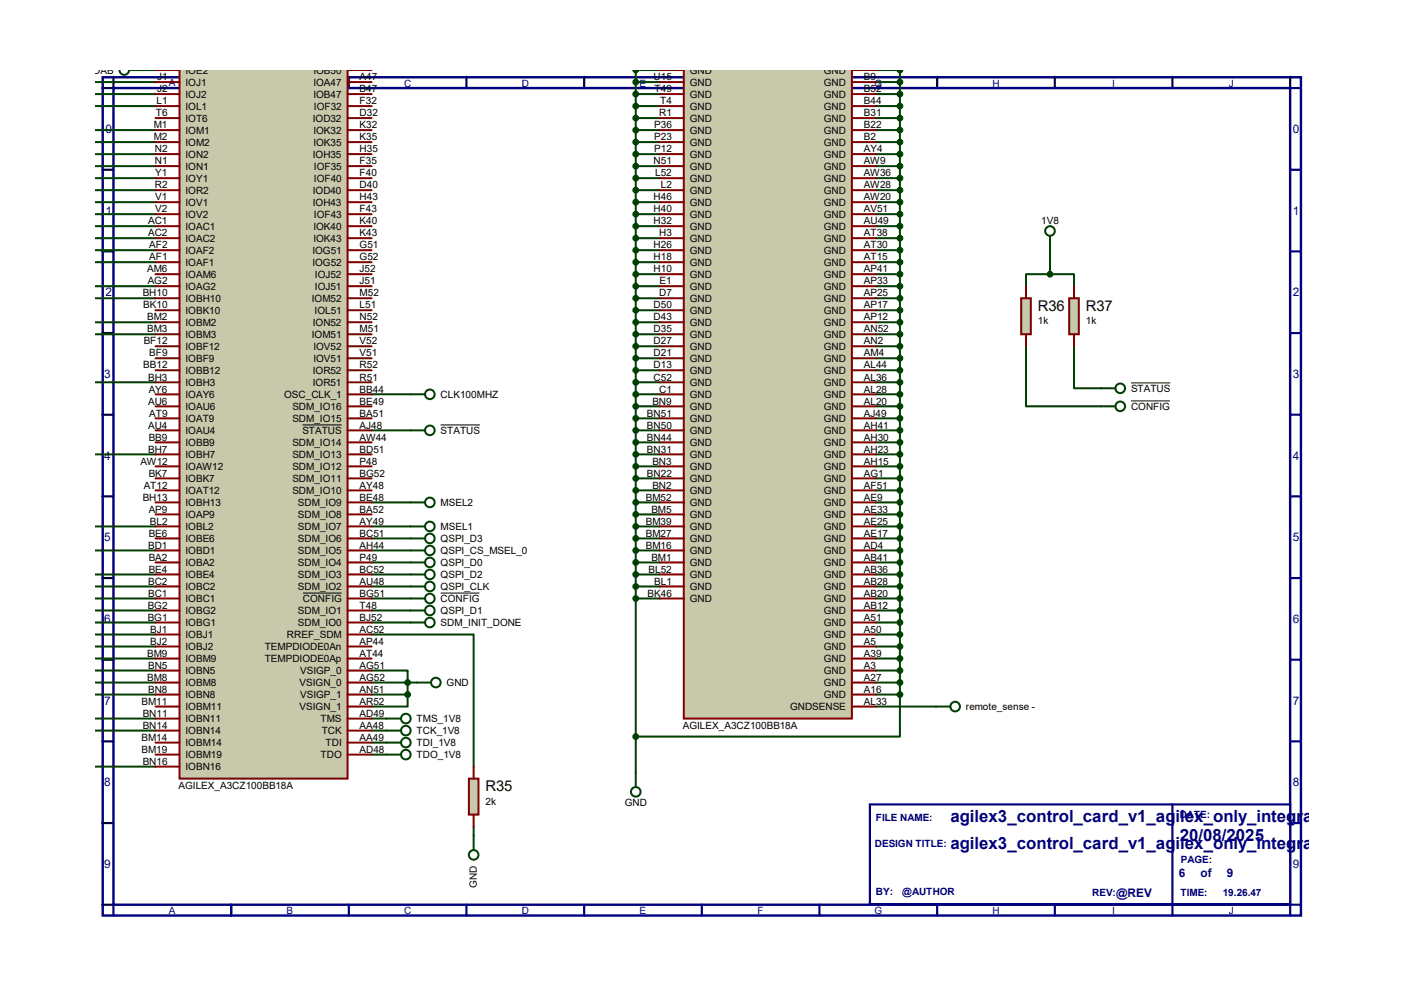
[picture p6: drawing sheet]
<svg xmlns="http://www.w3.org/2000/svg" width="297mm" height="210mm" viewBox="0 0 297 210" stroke-linecap="round" stroke-linejoin="round" font-family="sans-serif">
<path d="M21.7 16.3h253.5v177.3h-253.5zM24 18.6h248.9v172.7h-248.9z" fill="none" stroke="#000080" stroke-width=".51"/>
<g fill="none" stroke="#000080" stroke-width=".47">
<path d="M24 16.3v2.3h-2.3M48.9 16.3v2.3M73.8 16.3v2.3M98.7 16.3v2.3M123.6 16.3v2.3M148.5 16.3v2.3M173.4 16.3v2.3M198.2 16.3v2.3M223.1 16.3v2.3M248 16.3v2.3M272.9 16.3v2.3h2.3M21.7 35.9h2.3"/>
<path d="M272.9 35.9h2.3M21.7 53.2h2.3M272.9 53.2h2.3M21.7 70.4h2.3M272.9 70.4h2.3M21.7 87.7h2.3M272.9 87.7h2.3M21.7 105h2.3M272.9 105h2.3M21.7 122.3h2.3M21.7 139.5h2.3M272.9 122.3h2.3"/>
<path d="M272.9 139.5h2.3M21.7 156.8h2.3M272.9 156.8h2.3M21.7 174.1h2.3M272.9 174.1h2.3M21.7 191.3h2.3v2.3M48.9 191.3v2.3M73.8 191.3v2.3M98.7 191.3v2.3M123.6 191.3v2.3M148.5 191.3v2.3M173.4 191.3v2.3"/>
<path d="M198.2 191.3v2.3M223.1 191.3v2.3M248 191.3v2.3M275.2 191.3h-2.3v2.3"/>
</g>
<g fill="none" stroke="#000" stroke-width=".21">
<path d="M21.5 18.6h2.3M24 16.1v2.3M48.9 16.1v2.3M73.8 16.1v2.3M98.7 16.1v2.3M123.6 16.1v2.3M148.5 16.1v2.3M173.4 16.1v2.3M198.2 16.1l.1 2.3M223.1 16.1l.1 2.3M248 16.1l.1 2.3M272.9 16.1l.1 2.3"/>
<path d="M21.5 35.9h2.3M21.5 53.2h2.3M21.5 70.4h2.3M21.5 87.7h2.3M21.5 105h2.3M21.5 122.3h2.3M21.5 139.5h2.3M21.5 156.8h2.3M21.5 174.1h2.3M21.5 191.3h2.3"/>
</g>
<path d="M184 170.1h88.9v21.1h-88.9z" fill="#fff" stroke="#000080" stroke-width=".47"/>
<path d="M248 170.1v21.1" fill="none" stroke="#000080" stroke-width=".47"/>
<g fill="none" stroke="#004000" stroke-width=".42">
<path d="M20.1 19.9h12.8M20.1 17.4h12.8M30.4 14.8h2.5M134.5 19.9h5.1M134.5 17.4h5.1M134.5 14.8h5.1M134.5 14.8v148.6M185.3 19.9h5.1M185.3 17.4h5.1M185.3 14.8h5.1M190.4 14.8v132.1M20.1 37.7h12.8"/>
<path d="M20.1 35.1h12.8M20.1 32.6h12.8M20.1 30.1h12.8M20.1 27.5h12.8M20.1 22.4h12.8M134.5 37.7h5.1M134.5 35.1h5.1M134.5 32.6h5.1M134.5 30.1h5.1M134.5 27.5h5.1M134.5 25h5.1M134.5 22.4h5.1"/>
<path d="M185.3 37.7h5.1M185.3 35.1h5.1M185.3 32.6h5.1M185.3 30.1h5.1M185.3 27.5h5.1M185.3 25h5.1M185.3 22.4h5.1M20.1 55.5h12.8M20.1 52.9h12.8M20.1 50.4h12.8M20.1 47.8h12.8M20.1 45.3h12.8"/>
<path d="M20.1 42.8h12.8M20.1 40.2h12.8M134.5 58h5.1M134.5 55.5h5.1M134.5 52.9h5.1M134.5 50.4h5.1M134.5 47.8h5.1M134.5 45.3h5.1M134.5 42.8h5.1M134.5 40.2h5.1M185.3 58h5.1M185.3 55.5h5.1"/>
<path d="M185.3 52.9h5.1M185.3 50.4h5.1M185.3 47.8h5.1M185.3 45.3h5.1M185.3 42.8h5.1M185.3 40.2h5.1M222.1 58h-5.1v2.5M222.1 58h5.1v2.5M222.1 52.9v5.1M20.1 70.7h12.8M20.1 68.2h12.8M20.1 63.1h12.8"/>
<path d="M20.1 60.5h12.8M134.5 78.3h5.1M134.5 75.8h5.1M134.5 73.2h5.1M134.5 70.7h5.1M134.5 68.2h5.1M134.5 65.6h5.1M134.5 63.1h5.1M134.5 60.5h5.1M185.3 78.3h5.1M185.3 75.8h5.1M185.3 73.2h5.1"/>
<path d="M185.3 70.7h5.1M185.3 68.2h5.1M185.3 65.6h5.1M185.3 63.1h5.1M185.3 60.5h5.1M217 73.2v12.7h15.9M227.2 73.2v8.9h5.7M20.1 96.1h12.8M20.1 80.9h12.8M78.6 91h8.3M78.6 83.4h8.3M134.5 98.6h5.1"/>
<path d="M134.5 96.1h5.1M134.5 93.6h5.1M134.5 91h5.1M134.5 88.5h5.1M134.5 85.9h5.1M134.5 83.4h5.1M134.5 80.9h5.1M185.3 98.6h5.1M185.3 96.1h5.1M185.3 93.6h5.1M185.3 91h5.1M185.3 88.5h5.1"/>
<path d="M185.3 85.9h5.1M185.3 83.4h5.1M185.3 80.9h5.1M20.1 116.4h12.8M20.1 111.3h12.8M78.6 119h8.3M78.6 116.4h8.3M78.6 113.9h8.3M78.6 111.3h8.3M78.6 106.3h8.3M134.5 119h5.1M134.5 116.4h5.1"/>
<path d="M134.5 113.9h5.1M134.5 111.3h5.1M134.5 108.8h5.1M134.5 106.3h5.1M134.5 103.7h5.1M134.5 101.2h5.1M185.3 119h5.1M185.3 116.4h5.1M185.3 113.9h5.1M185.3 111.3h5.1M185.3 108.8h5.1M185.3 106.3h5.1"/>
<path d="M185.3 103.7h5.1M185.3 101.2h5.1M20.1 139.3h12.8M20.1 136.7h12.8M20.1 134.2h12.8M20.1 131.7h12.8M20.1 129.1h12.8M20.1 126.6h12.8M20.1 124h12.8M20.1 121.5h12.8M78.6 134.2h21.6v27.9M78.6 131.7h8.3"/>
<path d="M78.6 129.1h8.3M78.6 126.6h8.3M78.6 124h8.3M78.6 121.5h8.3M134.5 126.6h5.1M134.5 124h5.1M134.5 121.5h5.1M185.3 139.3h5.1M185.3 136.7h5.1M185.3 134.2h5.1M185.3 131.7h5.1M185.3 129.1h5.1"/>
<path d="M185.3 126.6h5.1M185.3 124h5.1M185.3 121.5h5.1M20.1 152h12.8M20.1 154.5h12.8M20.1 144.4h12.8M20.1 141.8h12.8M20.1 146.9h12.8M78.6 141.8h7.6v5.1M78.6 152h6.2M78.6 154.5h6.2M78.6 157.1h6.2"/>
<path d="M78.6 159.6h6.2M78.6 144.4h9.5M78.6 146.9h7.6M86.2 146.9v2.5h-7.6M185.3 149.4h12.7M185.3 144.4h5.1M185.3 141.8h5.1M185.3 146.9h5.1M190.4 146.9v8.9h-55.9M20.1 162.1h12.8M100.2 174.8v1.9"/>
<circle cx="85.9" cy="154.5" r="1.02"/>
<circle cx="85.9" cy="152" r="1.02"/>
<circle cx="85.9" cy="157.1" r="1.02"/>
<circle cx="85.9" cy="159.6" r="1.02"/>
</g>
<path d="M38 14.8h35.5v149.9h-35.5z" fill="#c8c8aa" stroke="#800000" stroke-width=".42"/>
<g fill="none" stroke="#800000" stroke-width=".42">
<path d="M32.9 14.8h5.1M32.9 17.4h5.1M32.9 19.9h5.1M73.5 14.8h5.1M73.5 17.4h5.1M73.5 19.9h5.1M32.9 22.4h5.1M32.9 25h5.1M32.9 27.5h5.1M32.9 30.1h5.1M32.9 32.6h5.1M32.9 35.1h5.1"/>
<path d="M32.9 37.7h5.1M73.5 22.4h5.1M73.5 25h5.1M73.5 27.5h5.1M73.5 30.1h5.1M73.5 32.6h5.1M73.5 35.1h5.1M73.5 37.7h5.1M32.9 40.2h5.1M32.9 42.8h5.1M32.9 45.3h5.1M32.9 47.8h5.1"/>
<path d="M32.9 50.4h5.1M32.9 52.9h5.1M32.9 55.5h5.1M32.9 58h5.1M73.5 40.2h5.1M73.5 42.8h5.1M73.5 45.3h5.1M73.5 47.8h5.1M73.5 50.4h5.1M73.5 52.9h5.1M73.5 55.5h5.1M73.5 58h5.1"/>
<path d="M32.9 60.5h5.1M32.9 63.1h5.1M32.9 65.6h5.1M32.9 68.2h5.1M32.9 70.7h5.1M32.9 73.2h5.1M32.9 75.8h5.1M32.9 78.3h5.1M73.5 60.5h5.1M73.5 63.1h5.1M73.5 65.6h5.1M73.5 68.2h5.1"/>
<path d="M73.5 70.7h5.1M73.5 73.2h5.1M73.5 75.8h5.1M73.5 78.3h5.1M32.9 80.9h5.1M32.9 83.4h5.1M32.9 85.9h5.1M32.9 88.5h5.1M32.9 91h5.1M32.9 93.6h5.1M32.9 96.1h5.1M32.9 98.6h5.1"/>
<path d="M73.5 80.9h5.1M73.5 83.4h5.1M73.5 85.9h5.1M73.5 88.5h5.1M73.5 91h5.1M73.5 93.6h5.1M73.5 96.1h5.1M73.5 98.6h5.1M32.9 101.2h5.1M32.9 103.7h5.1M32.9 106.3h5.1M32.9 108.8h5.1"/>
<path d="M32.9 111.3h5.1M32.9 113.9h5.1M32.9 116.4h5.1M32.9 119h5.1M73.5 101.2h5.1M73.5 103.7h5.1M73.5 106.3h5.1M73.5 108.8h5.1M73.5 111.3h5.1M73.5 113.9h5.1M73.5 116.4h5.1M73.5 119h5.1"/>
<path d="M32.9 121.5h5.1M32.9 124h5.1M32.9 126.6h5.1M32.9 129.1h5.1M32.9 131.7h5.1M32.9 134.2h5.1M32.9 136.7h5.1M32.9 139.3h5.1M73.5 121.5h5.1M73.5 124h5.1M73.5 126.6h5.1M73.5 129.1h5.1"/>
<path d="M73.5 131.7h5.1M73.5 134.2h5.1M73.5 136.7h5.1M73.5 139.3h5.1M32.9 141.8h5.1M32.9 144.4h5.1M32.9 146.9h5.1M32.9 149.4h5.1M32.9 152h5.1M32.9 154.5h5.1M32.9 157.1h5.1M32.9 159.6h5.1"/>
<path d="M73.5 141.8h5.1M73.5 144.4h5.1M73.5 146.9h5.1M73.5 149.4h5.1M73.5 152h5.1M73.5 154.5h5.1M73.5 157.1h5.1M73.5 159.6h5.1M32.9 162.1h5.1"/>
</g>
<path d="M64 89.9h8.3M64.1 125.4h8.2" fill="none" stroke="#000" stroke-width=".21"/>
<path d="M144.7 14.8h35.5v137.2h-35.5z" fill="#c8c8aa" stroke="#800000" stroke-width=".42"/>
<g fill="none" stroke="#800000" stroke-width=".42">
<path d="M139.6 14.8h5.1M139.6 17.4h5.1M139.6 19.9h5.1M180.2 14.8h5.1M180.2 17.4h5.1M180.2 19.9h5.1M139.6 22.4h5.1M139.6 25h5.1M139.6 27.5h5.1M139.6 30.1h5.1M139.6 32.6h5.1M139.6 35.1h5.1"/>
<path d="M139.6 37.7h5.1M180.2 22.4h5.1M180.2 25h5.1M180.2 27.5h5.1M180.2 30.1h5.1M180.2 32.6h5.1M180.2 35.1h5.1M180.2 37.7h5.1M139.6 40.2h5.1M139.6 42.8h5.1M139.6 45.3h5.1M139.6 47.8h5.1"/>
<path d="M139.6 50.4h5.1M139.6 52.9h5.1M139.6 55.5h5.1M139.6 58h5.1M180.2 40.2h5.1M180.2 42.8h5.1M180.2 45.3h5.1M180.2 47.8h5.1M180.2 50.4h5.1M180.2 52.9h5.1M180.2 55.5h5.1M180.2 58h5.1"/>
<path d="M139.6 60.5h5.1M139.6 63.1h5.1M139.6 65.6h5.1M139.6 68.2h5.1M139.6 70.7h5.1M139.6 73.2h5.1M139.6 75.8h5.1M139.6 78.3h5.1M180.2 60.5h5.1M180.2 63.1h5.1M180.2 65.6h5.1M180.2 68.2h5.1"/>
<path d="M180.2 70.7h5.1M180.2 73.2h5.1M180.2 75.8h5.1M180.2 78.3h5.1M139.6 80.9h5.1M139.6 83.4h5.1M139.6 85.9h5.1M139.6 88.5h5.1M139.6 91h5.1M139.6 93.6h5.1M139.6 96.1h5.1M139.6 98.6h5.1"/>
<path d="M180.2 80.9h5.1M180.2 83.4h5.1M180.2 85.9h5.1M180.2 88.5h5.1M180.2 91h5.1M180.2 93.6h5.1M180.2 96.1h5.1M180.2 98.6h5.1M139.6 101.2h5.1M139.6 103.7h5.1M139.6 106.3h5.1M139.6 108.8h5.1"/>
<path d="M139.6 111.3h5.1M139.6 113.9h5.1M139.6 116.4h5.1M139.6 119h5.1M180.2 101.2h5.1M180.2 103.7h5.1M180.2 106.3h5.1M180.2 108.8h5.1M180.2 111.3h5.1M180.2 113.9h5.1M180.2 116.4h5.1M180.2 119h5.1"/>
<path d="M139.6 121.5h5.1M139.6 124h5.1M139.6 126.6h5.1M180.2 121.5h5.1M180.2 124h5.1M180.2 126.6h5.1M180.2 129.1h5.1M180.2 131.7h5.1M180.2 134.2h5.1M180.2 136.7h5.1M180.2 139.3h5.1M180.2 141.8h5.1"/>
<path d="M180.2 144.4h5.1M180.2 146.9h5.1M180.2 149.4h5.1"/>
</g>
<g fill="none" stroke="#004000" stroke-width=".42">
<path d="M88.1 144.4h3.1M198 149.4h3M134.5 163.4v3.1"/>
<circle cx="92.2" cy="144.4" r="1.02"/>
<circle cx="202.1" cy="149.4" r="1.02"/>
<circle cx="134.5" cy="167.5" r="1.02"/>
</g>
<g fill="#004000" stroke="#004000" stroke-width=".42">
<path d="M189.9 14.8h1a.51 .51 0 0 1-.5 .5 .51 .51 0 0 1-.5-.5z"/>
<path d="M134 14.8h1a.51 .51 0 0 1-.5 .5 .51 .51 0 0 1-.5-.5z"/>
<circle cx="190.4" cy="144.4" r=".51"/>
<circle cx="190.4" cy="141.8" r=".51"/>
<circle cx="190.4" cy="139.3" r=".51"/>
<circle cx="190.4" cy="136.7" r=".51"/>
<circle cx="190.4" cy="134.2" r=".51"/>
<circle cx="190.4" cy="131.7" r=".51"/>
<circle cx="190.4" cy="129.1" r=".51"/>
<circle cx="190.4" cy="126.6" r=".51"/>
<circle cx="190.4" cy="124" r=".51"/>
<circle cx="190.4" cy="121.5" r=".51"/>
<circle cx="190.4" cy="119" r=".51"/>
<circle cx="190.4" cy="116.4" r=".51"/>
<circle cx="190.4" cy="113.9" r=".51"/>
<circle cx="190.4" cy="111.3" r=".51"/>
<circle cx="190.4" cy="108.8" r=".51"/>
<circle cx="190.4" cy="106.3" r=".51"/>
<circle cx="190.4" cy="103.7" r=".51"/>
<circle cx="190.4" cy="101.2" r=".51"/>
<circle cx="190.4" cy="98.6" r=".51"/>
<circle cx="190.4" cy="96.1" r=".51"/>
<circle cx="190.4" cy="93.6" r=".51"/>
<circle cx="190.4" cy="91" r=".51"/>
<circle cx="190.4" cy="88.5" r=".51"/>
<circle cx="190.4" cy="85.9" r=".51"/>
<circle cx="190.4" cy="83.4" r=".51"/>
<circle cx="190.4" cy="80.9" r=".51"/>
<circle cx="190.4" cy="78.3" r=".51"/>
<circle cx="190.4" cy="75.8" r=".51"/>
<circle cx="190.4" cy="73.2" r=".51"/>
<circle cx="190.4" cy="70.7" r=".51"/>
<circle cx="190.4" cy="68.2" r=".51"/>
<circle cx="190.4" cy="65.6" r=".51"/>
<circle cx="190.4" cy="63.1" r=".51"/>
<circle cx="190.4" cy="60.5" r=".51"/>
<circle cx="190.4" cy="58" r=".51"/>
<circle cx="190.4" cy="55.5" r=".51"/>
<circle cx="190.4" cy="52.9" r=".51"/>
<circle cx="190.4" cy="50.4" r=".51"/>
<circle cx="190.4" cy="47.8" r=".51"/>
<circle cx="190.4" cy="45.3" r=".51"/>
<circle cx="190.4" cy="42.8" r=".51"/>
<circle cx="190.4" cy="40.2" r=".51"/>
<circle cx="190.4" cy="37.7" r=".51"/>
<circle cx="190.4" cy="35.1" r=".51"/>
<circle cx="190.4" cy="32.6" r=".51"/>
<circle cx="190.4" cy="30.1" r=".51"/>
<circle cx="190.4" cy="27.5" r=".51"/>
<circle cx="190.4" cy="25" r=".51"/>
<circle cx="190.4" cy="22.4" r=".51"/>
<circle cx="190.4" cy="19.9" r=".51"/>
<circle cx="190.4" cy="17.4" r=".51"/>
<circle cx="134.5" cy="124" r=".51"/>
<circle cx="134.5" cy="121.5" r=".51"/>
<circle cx="134.5" cy="119" r=".51"/>
<circle cx="134.5" cy="116.4" r=".51"/>
<circle cx="134.5" cy="113.9" r=".51"/>
<circle cx="134.5" cy="111.3" r=".51"/>
<circle cx="134.5" cy="108.8" r=".51"/>
<circle cx="134.5" cy="106.3" r=".51"/>
<circle cx="134.5" cy="103.7" r=".51"/>
<circle cx="134.5" cy="101.2" r=".51"/>
<circle cx="134.5" cy="98.6" r=".51"/>
<circle cx="134.5" cy="96.1" r=".51"/>
<circle cx="134.5" cy="93.6" r=".51"/>
<circle cx="134.5" cy="91" r=".51"/>
<circle cx="134.5" cy="88.5" r=".51"/>
<circle cx="134.5" cy="85.9" r=".51"/>
<circle cx="134.5" cy="83.4" r=".51"/>
<circle cx="134.5" cy="80.9" r=".51"/>
<circle cx="134.5" cy="78.3" r=".51"/>
<circle cx="134.5" cy="75.8" r=".51"/>
<circle cx="134.5" cy="73.2" r=".51"/>
<circle cx="134.5" cy="70.7" r=".51"/>
<circle cx="134.5" cy="68.2" r=".51"/>
<circle cx="134.5" cy="65.6" r=".51"/>
<circle cx="134.5" cy="63.1" r=".51"/>
<circle cx="134.5" cy="60.5" r=".51"/>
<circle cx="134.5" cy="58" r=".51"/>
<circle cx="134.5" cy="55.5" r=".51"/>
<circle cx="134.5" cy="52.9" r=".51"/>
<circle cx="134.5" cy="50.4" r=".51"/>
<circle cx="134.5" cy="47.8" r=".51"/>
<circle cx="134.5" cy="45.3" r=".51"/>
<circle cx="134.5" cy="42.8" r=".51"/>
<circle cx="134.5" cy="40.2" r=".51"/>
<circle cx="134.5" cy="37.7" r=".51"/>
<circle cx="134.5" cy="35.1" r=".51"/>
<circle cx="134.5" cy="32.6" r=".51"/>
<circle cx="134.5" cy="30.1" r=".51"/>
<circle cx="134.5" cy="27.5" r=".51"/>
<circle cx="134.5" cy="25" r=".51"/>
<circle cx="134.5" cy="22.4" r=".51"/>
<circle cx="134.5" cy="19.9" r=".51"/>
<circle cx="134.5" cy="17.4" r=".51"/>
<circle cx="134.5" cy="126.6" r=".51"/>
<circle cx="190.4" cy="146.9" r=".51"/>
<circle cx="134.5" cy="155.8" r=".51"/>
<circle cx="86.2" cy="146.9" r=".51"/>
<circle cx="86.2" cy="144.4" r=".51"/>
</g>
<path d="M99.2 164.7h2v7.6h-2z" fill="#c8c8aa" stroke="#800000" stroke-width=".42"/>
<path d="M100.2 162.1v2.6M100.2 172.3v2.5" fill="none" stroke="#800000" stroke-width=".42"/>
<g fill="none" stroke="#004000" stroke-width=".42">
<path d="M86.9 83.4h3M86.9 91h3M232.9 82.1h3.1M232.9 85.9h3.1M86.9 119h3M86.9 116.4h3M86.9 113.9h3M86.9 111.3h3M86.9 106.3h3M86.9 131.7h3M86.9 129.1h3M86.9 124h3"/>
<path d="M86.9 121.5h3M86.9 126.6h3M100.2 176.7v3.1"/>
<circle cx="90.9" cy="83.4" r="1.02"/>
<circle cx="90.9" cy="91" r="1.02"/>
<circle cx="237" cy="85.9" r="1.02"/>
<circle cx="237" cy="82.1" r="1.02"/>
<circle cx="90.9" cy="111.3" r="1.02"/>
<circle cx="90.9" cy="119" r="1.02"/>
<circle cx="90.9" cy="116.4" r="1.02"/>
<circle cx="90.9" cy="113.9" r="1.02"/>
<circle cx="90.9" cy="106.3" r="1.02"/>
<circle cx="90.9" cy="121.5" r="1.02"/>
<circle cx="90.9" cy="131.7" r="1.02"/>
<circle cx="90.9" cy="126.6" r="1.02"/>
<circle cx="90.9" cy="129.1" r="1.02"/>
<circle cx="90.9" cy="124" r="1.02"/>
<circle cx="100.2" cy="180.8" r="1.02"/>
</g>
<path d="M93.2 89.9h8.3M239.3 81h8.3M239.3 84.8h8.2M93.2 125.4h8.2" fill="none" stroke="#000" stroke-width=".21"/>
<path d="M216 63.1h2.1v7.6h-2.1z" fill="#c8c8aa" stroke="#800000" stroke-width=".42"/>
<path d="M217 60.5v2.6M217 70.7v2.5" fill="none" stroke="#800000" stroke-width=".42"/>
<path d="M226.2 63.1h2v7.6h-2z" fill="#c8c8aa" stroke="#800000" stroke-width=".42"/>
<path d="M227.2 60.5v2.6M227.2 70.7v2.5" fill="none" stroke="#800000" stroke-width=".42"/>
<g fill="none" stroke="#004000" stroke-width=".42">
<path d="M25.3 14.8a1.01 1.01 0 0 0 1 1 1.01 1.01 0 0 0 1-1M27.3 14.8h.1M27.3 14.8h3.1M222.1 49.9v3"/>
<circle cx="222.1" cy="48.9" r="1.02"/>
</g>
<circle cx="222.1" cy="58" r=".51" fill="#004000" stroke="#004000" stroke-width=".42"/>
<g font-size="3.6" fill="#000080">
<text x="201" y="173.8">agilex3_control_card_v1_agilex_only_integrated_magneti</text>
<text x="201" y="179.6">agilex3_control_card_v1_agilex_only_integrated_magneti</text>
<text x="249.6" y="177.8">20/08/2025</text>
</g>
<g font-size="3.1">
<text x="219.5" y="65.7">R36</text>
<text x="229.7" y="65.7">R37</text>
<text x="102.7" y="167.3">R35</text>
</g>
<g font-size="2.5" fill="#000080">
<text x="22.3" y="28.2">0</text>
<text x="273.5" y="28.2">0</text>
<text x="22.3" y="45.4">1</text>
<text x="273.5" y="45.4">1</text>
<text x="22.3" y="62.7">2</text>
<text x="273.5" y="62.7">2</text>
<text x="22.1" y="80">3</text>
<text x="273.5" y="80">3</text>
<text x="22.1" y="97.2">4</text>
<text x="273.5" y="97.2">4</text>
<text x="22.1" y="114.5">5</text>
<text x="273.5" y="114.5">5</text>
<text x="22.1" y="131.8">6</text>
<text x="273.5" y="131.8">6</text>
<text x="22.1" y="149.1">7</text>
<text x="273.5" y="149.1">7</text>
<text x="22.1" y="166.3">8</text>
<text x="273.5" y="166.3">8</text>
<text x="22.1" y="183.6">9</text>
<text x="249.4" y="185.5">6</text>
<text x="254" y="185.5">of</text>
<text x="259.5" y="185.5">9</text>
<text x="273.5" y="183.6">9</text>
<text x="236.1" y="189.6">@REV</text>
</g>
<g font-size="2.1">
<text x="11.5" y="15.6">ADCLK_DAB</text>
<text x="33.2" y="17">J1</text>
<text x="39.2" y="15.6">IOE2</text>
<text x="66.3" y="15.6">IOB50</text>
<text x="76.1" y="17">A47</text>
<text x="138.3" y="17">U15</text>
<text x="145.9" y="15.6">GND</text>
<text x="174.3" y="15.6">GND</text>
<text x="182.8" y="17">B9</text>
<text x="33.1" y="22.1">L1</text>
<text x="33.2" y="19.5">J2</text>
<text x="39.2" y="18.1">IOJ1</text>
<text x="39.2" y="20.7">IOJ2</text>
<text x="39.2" y="23.2">IOL1</text>
<text x="66.3" y="18.1">IOA47</text>
<text x="66.3" y="20.7">IOB47</text>
<text x="66.4" y="23.2">IOF32</text>
<text x="76.1" y="19.5">B47</text>
<text x="76.1" y="22.1">F32</text>
<text x="138.5" y="19.5">T49</text>
<text x="139.7" y="22.1">T4</text>
<text x="145.9" y="18.1">GND</text>
<text x="145.9" y="20.7">GND</text>
<text x="145.9" y="23.2">GND</text>
<text x="174.3" y="18.1">GND</text>
<text x="174.3" y="20.7">GND</text>
<text x="174.3" y="23.2">GND</text>
<text x="182.8" y="19.5">B52</text>
<text x="182.8" y="22.1">B44</text>
<text x="32.5" y="27.1">M1</text>
<text x="32.5" y="29.7">M2</text>
<text x="33" y="24.6">T6</text>
<text x="39.2" y="25.7">IOT6</text>
<text x="39.2" y="28.3">IOM1</text>
<text x="66.2" y="25.7">IOD32</text>
<text x="66.3" y="28.3">IOK32</text>
<text x="76.1" y="24.6">D32</text>
<text x="76.1" y="27.1">K32</text>
<text x="76.1" y="29.7">K35</text>
<text x="138.4" y="27.1">P36</text>
<text x="138.4" y="29.7">P23</text>
<text x="139.4" y="24.6">R1</text>
<text x="145.9" y="25.7">GND</text>
<text x="145.9" y="28.3">GND</text>
<text x="174.3" y="25.7">GND</text>
<text x="174.3" y="28.3">GND</text>
<text x="182.8" y="24.6">B31</text>
<text x="182.8" y="27.1">B22</text>
<text x="182.8" y="29.7">B2</text>
<text x="32.8" y="32.2">N2</text>
<text x="32.8" y="34.8">N1</text>
<text x="39.2" y="30.8">IOM2</text>
<text x="39.2" y="33.4">ION2</text>
<text x="39.2" y="35.9">ION1</text>
<text x="66.2" y="33.4">IOH35</text>
<text x="66.3" y="30.8">IOK35</text>
<text x="66.4" y="35.9">IOF35</text>
<text x="76.1" y="32.2">H35</text>
<text x="76.1" y="34.8">F35</text>
<text x="138.3" y="34.8">N51</text>
<text x="138.4" y="32.2">P12</text>
<text x="145.9" y="30.8">GND</text>
<text x="145.9" y="33.4">GND</text>
<text x="145.9" y="35.9">GND</text>
<text x="174.3" y="30.8">GND</text>
<text x="174.3" y="33.4">GND</text>
<text x="174.3" y="35.9">GND</text>
<text x="182.8" y="32.2">AY4</text>
<text x="182.8" y="34.8">AW9</text>
<text x="32.8" y="39.8">R2</text>
<text x="32.9" y="37.3">Y1</text>
<text x="39.2" y="38.4">IOY1</text>
<text x="39.2" y="41">IOR2</text>
<text x="66.2" y="41">IOD40</text>
<text x="66.4" y="38.4">IOF40</text>
<text x="76.1" y="37.3">F40</text>
<text x="76.1" y="39.8">D40</text>
<text x="138.6" y="37.3">L52</text>
<text x="139.8" y="39.8">L2</text>
<text x="145.9" y="41">GND</text>
<text x="145.9" y="38.4">GND</text>
<text x="174.3" y="38.4">GND</text>
<text x="174.3" y="41">GND</text>
<text x="182.8" y="37.3">AW36</text>
<text x="182.8" y="39.8">AW28</text>
<text x="31.3" y="47.5">AC1</text>
<text x="32.9" y="42.4">V1</text>
<text x="32.9" y="44.9">V2</text>
<text x="39.2" y="43.5">IOV1</text>
<text x="39.2" y="46.1">IOV2</text>
<text x="66.2" y="43.5">IOH43</text>
<text x="66.4" y="46.1">IOF43</text>
<text x="76.1" y="42.4">H43</text>
<text x="76.1" y="44.9">F43</text>
<text x="76.1" y="47.5">K40</text>
<text x="138.3" y="42.4">H46</text>
<text x="138.3" y="44.9">H40</text>
<text x="138.3" y="47.5">H32</text>
<text x="145.9" y="43.5">GND</text>
<text x="145.9" y="46.1">GND</text>
<text x="174.3" y="43.5">GND</text>
<text x="174.3" y="46.1">GND</text>
<text x="182.8" y="42.4">AW20</text>
<text x="182.8" y="44.9">AV51</text>
<text x="182.8" y="47.5">AU49</text>
<text x="220.3" y="47.3">1V8</text>
<text x="31.3" y="50">AC2</text>
<text x="31.6" y="52.5">AF2</text>
<text x="39.2" y="48.6">IOAC1</text>
<text x="39.2" y="51.1">IOAC2</text>
<text x="39.2" y="53.7">IOAF2</text>
<text x="66.1" y="53.7">IOG51</text>
<text x="66.3" y="48.6">IOK40</text>
<text x="66.3" y="51.1">IOK43</text>
<text x="76.1" y="50">K43</text>
<text x="76.1" y="52.5">G51</text>
<text x="138.3" y="52.5">H26</text>
<text x="139.4" y="50">H3</text>
<text x="145.9" y="48.6">GND</text>
<text x="145.9" y="51.1">GND</text>
<text x="145.9" y="53.7">GND</text>
<text x="174.3" y="48.6">GND</text>
<text x="174.3" y="51.1">GND</text>
<text x="174.3" y="53.7">GND</text>
<text x="182.8" y="50">AT38</text>
<text x="182.8" y="52.5">AT30</text>
<text x="31.1" y="57.6">AM6</text>
<text x="31.6" y="55.1">AF1</text>
<text x="39.2" y="56.2">IOAF1</text>
<text x="39.2" y="58.8">IOAM6</text>
<text x="66.1" y="56.2">IOG52</text>
<text x="66.6" y="58.8">IOJ52</text>
<text x="76.1" y="55.1">G52</text>
<text x="76.1" y="57.6">J52</text>
<text x="138.3" y="55.1">H18</text>
<text x="138.3" y="57.6">H10</text>
<text x="145.9" y="56.2">GND</text>
<text x="145.9" y="58.8">GND</text>
<text x="174.3" y="56.2">GND</text>
<text x="174.3" y="58.8">GND</text>
<text x="182.8" y="55.1">AT15</text>
<text x="182.8" y="57.6">AP41</text>
<text x="30.2" y="62.7">BH10</text>
<text x="30.3" y="65.2">BK10</text>
<text x="31.2" y="60.2">AG2</text>
<text x="39.2" y="61.3">IOAG2</text>
<text x="39.2" y="63.8">IOBH10</text>
<text x="66" y="63.8">IOM52</text>
<text x="66.6" y="61.3">IOJ51</text>
<text x="76.1" y="60.2">J51</text>
<text x="76.1" y="62.7">M52</text>
<text x="76.1" y="65.2">L51</text>
<text x="138.3" y="65.2">D50</text>
<text x="139.4" y="62.7">D7</text>
<text x="139.5" y="60.2">E1</text>
<text x="145.9" y="61.3">GND</text>
<text x="145.9" y="63.8">GND</text>
<text x="174.3" y="61.3">GND</text>
<text x="174.3" y="63.8">GND</text>
<text x="182.8" y="60.2">AP33</text>
<text x="182.8" y="62.7">AP25</text>
<text x="182.8" y="65.2">AP17</text>
<text x="31.1" y="67.8">BM2</text>
<text x="31.1" y="70.3">BM3</text>
<text x="39.2" y="66.4">IOBK10</text>
<text x="39.2" y="68.9">IOBM2</text>
<text x="39.2" y="71.5">IOBM3</text>
<text x="66" y="71.5">IOM51</text>
<text x="66.2" y="68.9">ION52</text>
<text x="66.5" y="66.4">IOL51</text>
<text x="76.1" y="67.8">N52</text>
<text x="76.1" y="70.3">M51</text>
<text x="138.3" y="67.8">D43</text>
<text x="138.3" y="70.3">D35</text>
<text x="145.9" y="66.4">GND</text>
<text x="145.9" y="68.9">GND</text>
<text x="145.9" y="71.5">GND</text>
<text x="174.3" y="66.4">GND</text>
<text x="174.3" y="68.9">GND</text>
<text x="174.3" y="71.5">GND</text>
<text x="182.8" y="67.8">AP12</text>
<text x="182.8" y="70.3">AN52</text>
<text x="219.5" y="68.6">1k</text>
<text x="229.7" y="68.6">1k</text>
<text x="30.3" y="77.9">BB12</text>
<text x="30.4" y="72.9">BF12</text>
<text x="31.6" y="75.4">BF9</text>
<text x="39.2" y="74">IOBF12</text>
<text x="39.2" y="76.5">IOBF9</text>
<text x="66.3" y="74">IOV52</text>
<text x="66.3" y="76.5">IOV51</text>
<text x="76.1" y="72.9">V52</text>
<text x="76.1" y="75.4">V51</text>
<text x="76.1" y="77.9">R52</text>
<text x="138.3" y="72.9">D27</text>
<text x="138.3" y="75.4">D21</text>
<text x="138.3" y="77.9">D13</text>
<text x="145.9" y="74">GND</text>
<text x="145.9" y="76.5">GND</text>
<text x="174.3" y="74">GND</text>
<text x="174.3" y="76.5">GND</text>
<text x="182.8" y="72.9">AN2</text>
<text x="182.8" y="75.4">AM4</text>
<text x="182.8" y="77.9">AL44</text>
<text x="31.3" y="80.5">BH3</text>
<text x="31.5" y="83">AY6</text>
<text x="39.2" y="79.1">IOBB12</text>
<text x="39.2" y="81.6">IOBH3</text>
<text x="66.2" y="79.1">IOR52</text>
<text x="66.2" y="81.6">IOR51</text>
<text x="76.1" y="80.5">R51</text>
<text x="76.1" y="83">BB44</text>
<text x="138.3" y="80.5">C52</text>
<text x="139.4" y="83">C1</text>
<text x="145.9" y="79.1">GND</text>
<text x="145.9" y="81.6">GND</text>
<text x="174.3" y="79.1">GND</text>
<text x="174.3" y="81.6">GND</text>
<text x="182.8" y="80.5">AL36</text>
<text x="182.8" y="83">AL28</text>
<text x="239.3" y="82.9">STATUS</text>
<text x="31.3" y="85.6">AU6</text>
<text x="31.6" y="88.1">AT9</text>
<text x="39.2" y="84.2">IOAY6</text>
<text x="39.2" y="86.7">IOAU6</text>
<text x="39.2" y="89.2">IOAT9</text>
<text x="60.1" y="84.2">OSC_CLK_1</text>
<text x="61.8" y="86.7">SDM_IO16</text>
<text x="61.8" y="89.2">SDM_IO15</text>
<text x="76.1" y="85.6">BE49</text>
<text x="76.1" y="88.1">BA51</text>
<text x="93.2" y="84.2">CLK100MHZ</text>
<text x="136.9" y="88.1">BN51</text>
<text x="138" y="85.6">BN9</text>
<text x="145.9" y="84.2">GND</text>
<text x="145.9" y="86.7">GND</text>
<text x="145.9" y="89.2">GND</text>
<text x="174.3" y="84.2">GND</text>
<text x="174.3" y="86.7">GND</text>
<text x="174.3" y="89.2">GND</text>
<text x="182.8" y="85.6">AL20</text>
<text x="182.8" y="88.1">AJ49</text>
<text x="239.3" y="86.7">CONFIG</text>
<text x="31.3" y="90.6">AU4</text>
<text x="31.3" y="95.7">BH7</text>
<text x="31.5" y="93.2">BB9</text>
<text x="39.2" y="91.8">IOAU4</text>
<text x="39.2" y="94.3">IOBB9</text>
<text x="61.8" y="94.3">SDM_IO14</text>
<text x="64" y="91.8">STATUS</text>
<text x="76.1" y="90.6">AJ48</text>
<text x="76.1" y="93.2">AW44</text>
<text x="76.1" y="95.7">BD51</text>
<text x="93.2" y="91.8">STATUS</text>
<text x="136.9" y="90.6">BN50</text>
<text x="136.9" y="93.2">BN44</text>
<text x="136.9" y="95.7">BN31</text>
<text x="145.9" y="91.8">GND</text>
<text x="145.9" y="94.3">GND</text>
<text x="174.3" y="91.8">GND</text>
<text x="174.3" y="94.3">GND</text>
<text x="182.8" y="90.6">AH41</text>
<text x="182.8" y="93.2">AH30</text>
<text x="182.8" y="95.7">AH23</text>
<text x="29.7" y="98.3">AW12</text>
<text x="31.5" y="100.8">BK7</text>
<text x="39.2" y="96.9">IOBH7</text>
<text x="39.2" y="99.4">IOAW12</text>
<text x="39.2" y="101.9">IOBK7</text>
<text x="61.8" y="96.9">SDM_IO13</text>
<text x="61.8" y="99.4">SDM_IO12</text>
<text x="61.8" y="101.9">SDM_IO11</text>
<text x="76.1" y="98.3">P48</text>
<text x="76.1" y="100.8">BG52</text>
<text x="136.9" y="100.8">BN22</text>
<text x="138" y="98.3">BN3</text>
<text x="145.9" y="96.9">GND</text>
<text x="145.9" y="99.4">GND</text>
<text x="145.9" y="101.9">GND</text>
<text x="174.3" y="96.9">GND</text>
<text x="174.3" y="99.4">GND</text>
<text x="174.3" y="101.9">GND</text>
<text x="182.8" y="98.3">AH15</text>
<text x="182.8" y="100.8">AG1</text>
<text x="30.2" y="105.9">BH13</text>
<text x="30.4" y="103.3">AT12</text>
<text x="39.2" y="104.5">IOAT12</text>
<text x="39.2" y="107">IOBH13</text>
<text x="61.8" y="104.5">SDM_IO10</text>
<text x="63" y="107">SDM_IO9</text>
<text x="76.1" y="103.3">AY48</text>
<text x="76.1" y="105.9">BE48</text>
<text x="93.2" y="107">MSEL2</text>
<text x="136.6" y="105.9">BM52</text>
<text x="138" y="103.3">BN2</text>
<text x="145.9" y="104.5">GND</text>
<text x="145.9" y="107">GND</text>
<text x="174.3" y="104.5">GND</text>
<text x="174.3" y="107">GND</text>
<text x="182.8" y="103.3">AF51</text>
<text x="182.8" y="105.9">AE9</text>
<text x="31.5" y="108.4">AP9</text>
<text x="31.5" y="113.5">BE6</text>
<text x="31.7" y="111">BL2</text>
<text x="39.2" y="109.6">IOAP9</text>
<text x="39.2" y="112.1">IOBL2</text>
<text x="63" y="109.6">SDM_IO8</text>
<text x="63" y="112.1">SDM_IO7</text>
<text x="76.1" y="108.4">BA52</text>
<text x="76.1" y="111">AY49</text>
<text x="76.1" y="113.5">BC51</text>
<text x="93.2" y="112.1">MSEL1</text>
<text x="136.6" y="111">BM39</text>
<text x="136.6" y="113.5">BM27</text>
<text x="137.8" y="108.4">BM5</text>
<text x="145.9" y="109.6">GND</text>
<text x="145.9" y="112.1">GND</text>
<text x="174.3" y="109.6">GND</text>
<text x="174.3" y="112.1">GND</text>
<text x="182.8" y="108.4">AE33</text>
<text x="182.8" y="111">AE25</text>
<text x="182.8" y="113.5">AE17</text>
<text x="31.3" y="116">BD1</text>
<text x="31.5" y="118.6">BA2</text>
<text x="39.2" y="114.6">IOBE6</text>
<text x="39.2" y="117.2">IOBD1</text>
<text x="39.2" y="119.7">IOBA2</text>
<text x="63" y="114.6">SDM_IO6</text>
<text x="63" y="117.2">SDM_IO5</text>
<text x="63" y="119.7">SDM_IO4</text>
<text x="76.1" y="116">AH44</text>
<text x="76.1" y="118.6">P49</text>
<text x="93.2" y="119.7">QSPI_D0</text>
<text x="93.2" y="117.2">QSPI_CS_MSEL_0</text>
<text x="93.2" y="114.6">QSPI_D3</text>
<text x="136.6" y="116">BM16</text>
<text x="137.8" y="118.6">BM1</text>
<text x="145.9" y="114.6">GND</text>
<text x="145.9" y="117.2">GND</text>
<text x="145.9" y="119.7">GND</text>
<text x="174.3" y="114.6">GND</text>
<text x="174.3" y="117.2">GND</text>
<text x="174.3" y="119.7">GND</text>
<text x="182.8" y="116">AD4</text>
<text x="182.8" y="118.6">AB41</text>
<text x="31.3" y="123.7">BC2</text>
<text x="31.5" y="121.1">BE4</text>
<text x="39.2" y="122.3">IOBE4</text>
<text x="39.2" y="124.8">IOBC2</text>
<text x="63" y="122.3">SDM_IO3</text>
<text x="63" y="124.8">SDM_IO2</text>
<text x="76.1" y="121.1">BC52</text>
<text x="76.1" y="123.7">AU48</text>
<text x="93.2" y="124.8">QSPI_CLK</text>
<text x="93.2" y="122.3">QSPI_D2</text>
<text x="137.2" y="121.1">BL52</text>
<text x="138.4" y="123.7">BL1</text>
<text x="145.9" y="122.3">GND</text>
<text x="145.9" y="124.8">GND</text>
<text x="174.3" y="122.3">GND</text>
<text x="174.3" y="124.8">GND</text>
<text x="182.8" y="121.1">AB36</text>
<text x="182.8" y="123.7">AB28</text>
<text x="31.2" y="128.7">BG2</text>
<text x="31.2" y="131.3">BG1</text>
<text x="31.3" y="126.2">BC1</text>
<text x="39.2" y="127.3">IOBC1</text>
<text x="39.2" y="129.9">IOBG2</text>
<text x="63" y="129.9">SDM_IO1</text>
<text x="64.1" y="127.3">CONFIG</text>
<text x="76.1" y="126.2">BG51</text>
<text x="76.1" y="128.7">T48</text>
<text x="76.1" y="131.3">BJ52</text>
<text x="93.2" y="129.9">QSPI_D1</text>
<text x="93.2" y="127.3">CONFIG</text>
<text x="137" y="126.2">BK46</text>
<text x="145.9" y="127.3">GND</text>
<text x="174.3" y="127.3">GND</text>
<text x="174.3" y="129.9">GND</text>
<text x="182.8" y="126.2">AB20</text>
<text x="182.8" y="128.7">AB12</text>
<text x="182.8" y="131.3">A51</text>
<text x="31.8" y="133.8">BJ1</text>
<text x="31.8" y="136.4">BJ2</text>
<text x="39.2" y="132.4">IOBG1</text>
<text x="39.2" y="135">IOBJ1</text>
<text x="39.2" y="137.5">IOBJ2</text>
<text x="56" y="137.5">TEMPDIODE0An</text>
<text x="60.7" y="135">RREF_SDM</text>
<text x="63" y="132.4">SDM_IO0</text>
<text x="76.1" y="133.8">AC52</text>
<text x="76.1" y="136.4">AP44</text>
<text x="93.2" y="132.4">SDM_INIT_DONE</text>
<text x="174.3" y="132.4">GND</text>
<text x="174.3" y="135">GND</text>
<text x="174.3" y="137.5">GND</text>
<text x="182.8" y="133.8">A50</text>
<text x="182.8" y="136.4">A5</text>
<text x="31.1" y="138.9">BM9</text>
<text x="31.1" y="144">BM8</text>
<text x="31.3" y="141.4">BN5</text>
<text x="39.2" y="140">IOBM9</text>
<text x="39.2" y="142.6">IOBN5</text>
<text x="56" y="140">TEMPDIODE0Ap</text>
<text x="63.5" y="142.6">VSIGP_0</text>
<text x="76.1" y="138.9">AT44</text>
<text x="76.1" y="141.4">AG51</text>
<text x="76.1" y="144">AG52</text>
<text x="174.3" y="140">GND</text>
<text x="174.3" y="142.6">GND</text>
<text x="182.8" y="138.9">A39</text>
<text x="182.8" y="141.4">A3</text>
<text x="182.8" y="144">A27</text>
<text x="29.9" y="149.1">BM11</text>
<text x="31.3" y="146.5">BN8</text>
<text x="39.2" y="145.1">IOBM8</text>
<text x="39.2" y="147.7">IOBN8</text>
<text x="63.4" y="145.1">VSIGN_0</text>
<text x="63.5" y="147.7">VSIGP_1</text>
<text x="76.1" y="146.5">AN51</text>
<text x="76.1" y="149.1">AR52</text>
<text x="94.5" y="145.1">GND</text>
<text x="174.3" y="145.1">GND</text>
<text x="174.3" y="147.7">GND</text>
<text x="182.8" y="146.5">A16</text>
<text x="182.8" y="149.1">AL33</text>
<text x="30.2" y="151.6">BN11</text>
<text x="30.2" y="154.1">BN14</text>
<text x="39.2" y="150.2">IOBM11</text>
<text x="39.2" y="152.7">IOBN11</text>
<text x="39.2" y="155.3">IOBN14</text>
<text x="63.4" y="150.2">VSIGN_1</text>
<text x="67.8" y="152.7">TMS</text>
<text x="68.1" y="155.3">TCK</text>
<text x="76.1" y="151.6">AD49</text>
<text x="76.1" y="154.1">AA48</text>
<text x="88.1" y="155.3">TCK_1V8</text>
<text x="88.1" y="152.7">TMS_1V8</text>
<text x="144.4" y="154.1">AGILEX_A3CZ100BB18A</text>
<text x="167.1" y="150.2">GNDSENSE</text>
<text x="204.3" y="150.2">remote_sense -</text>
<text x="29.9" y="156.7">BM14</text>
<text x="29.9" y="159.2">BM19</text>
<text x="30.2" y="161.8">BN16</text>
<text x="39.2" y="157.8">IOBM14</text>
<text x="39.2" y="160.4">IOBM19</text>
<text x="67.8" y="160.4">TDO</text>
<text x="68.9" y="157.8">TDI</text>
<text x="76.1" y="156.7">AA49</text>
<text x="76.1" y="159.2">AD48</text>
<text x="88.1" y="157.8">TDI_1V8</text>
<text x="88.1" y="160.4">TDO_1V8</text>
<text x="37.8" y="166.8">AGILEX_A3CZ100BB18A</text>
<text x="39.2" y="162.9">IOBN16</text>
<text x="102.7" y="170.2">2k</text>
<text x="132.2" y="170.5">GND</text>
<text x="100.9" y="187.7" transform="rotate(-90 100.9 187.7)">GND</text>
</g>
<g font-size="2.1" fill="#000080">
<text x="35.7" y="18.1">A</text>
<text x="85.5" y="18.4">C</text>
<text x="110.4" y="18.4">D</text>
<text x="135.3" y="18.4">E</text>
<text x="185" y="18.4">G</text>
<text x="209.9" y="18.4">H</text>
<text x="235.3" y="18.4">I</text>
<text x="260" y="18.4">J</text>
<text x="185.3" y="173.6">FILE NAME:</text>
<text x="249.6" y="173.1">DATE:</text>
<text x="185.1" y="179.1">DESIGN TITLE:</text>
<text x="249.8" y="182.5">PAGE:</text>
<text x="185.3" y="189.4">BY:</text>
<text x="190.9" y="189.4">@AUTHOR</text>
<text x="231.1" y="189.5">REV:</text>
<text x="249.7" y="189.5">TIME:</text>
<text x="258.7" y="189.5">19.26.47</text>
<text x="35.7" y="193.4">A</text>
<text x="60.6" y="193.4">B</text>
<text x="85.5" y="193.4">C</text>
<text x="110.4" y="193.4">D</text>
<text x="135.3" y="193.4">E</text>
<text x="160.3" y="193.4">F</text>
<text x="185" y="193.4">G</text>
<text x="209.9" y="193.4">H</text>
<text x="235.3" y="193.4">I</text>
<text x="260" y="193.4">J</text>
</g>
</svg>
